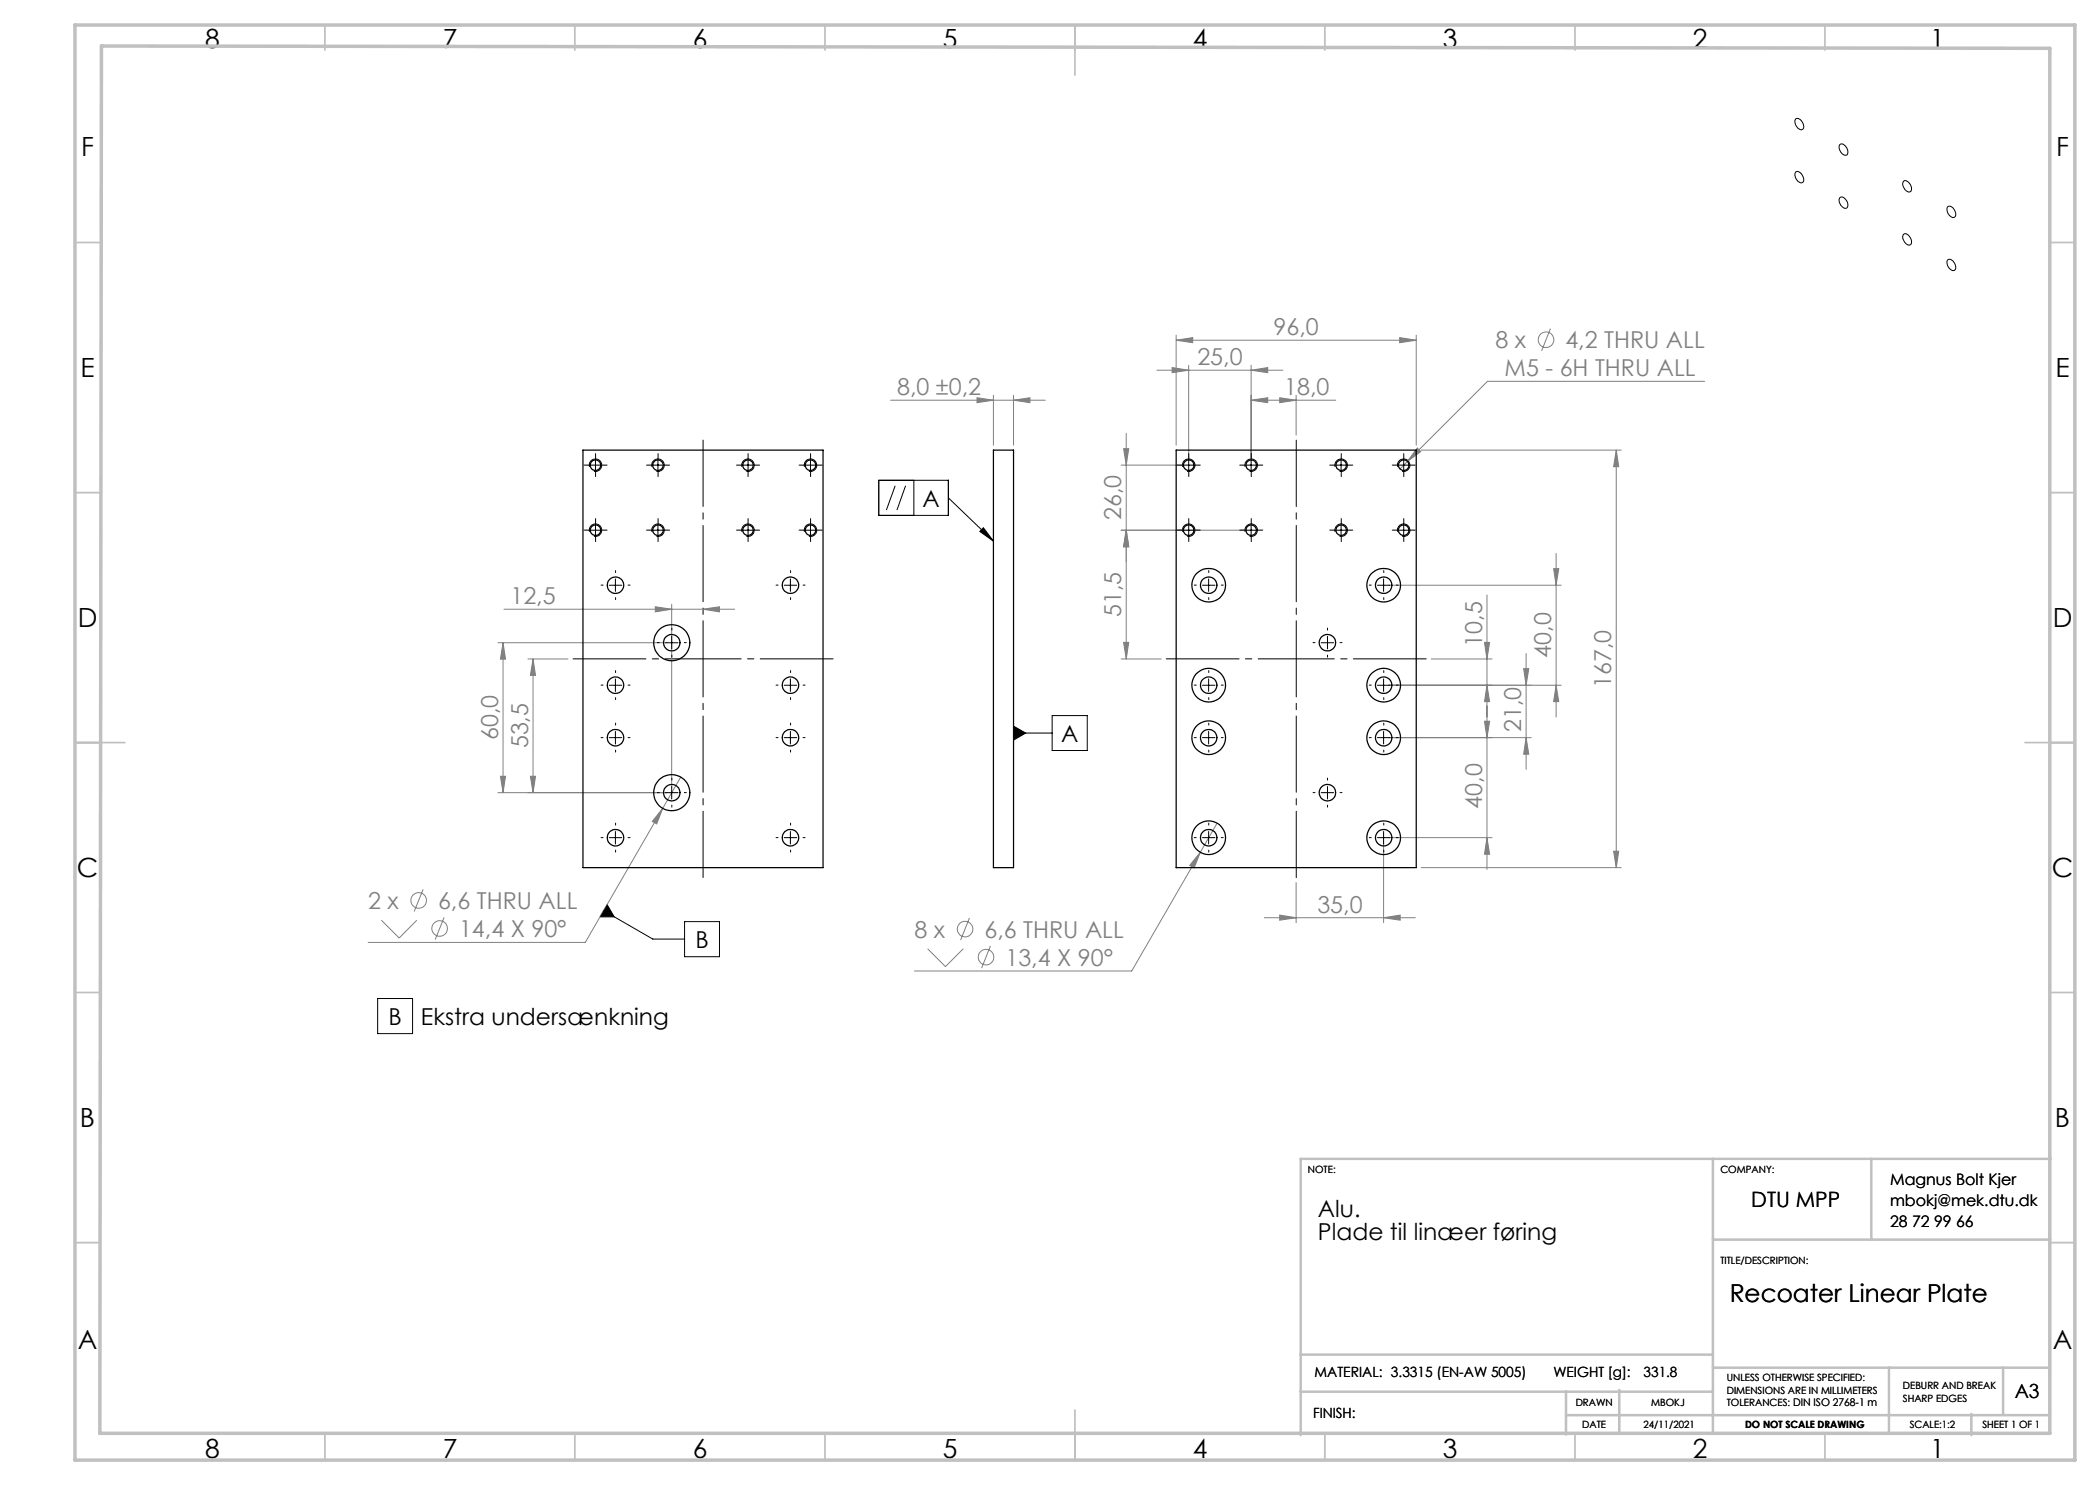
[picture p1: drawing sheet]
<svg xmlns="http://www.w3.org/2000/svg" width="420mm" height="297mm" viewBox="0 0 420 297" stroke-linecap="round" stroke-linejoin="round" font-family="sans-serif">
<g fill="none" stroke="#808080" stroke-width=".2">
<path d="M195.4 79.5l3.3 .5-3.3 .5zM198.7 79.1v9.9M202.7 79.1v9.9M231.4 74h25.2M234.4 73.5l3.3 .5-3.3 .5zM235.2 68l3.3-.5v1zM235.2 67v22M235.2 68h48M237.7 73.1v18.9M250.2 74l3.3-.5v1zM250.2 73.1v18.9M255.9 79.5l3.3 .5-3.3 .5z"/>
<path d="M259.2 79.1v7.9M279.9 67.5l3.3 .5-3.3 .5zM283.2 67v22M310.1 65.7l-1.8 4.5M340.9 76.3h-43.4l-16 16M178.1 80h31M202.7 80l3.3-.5v1zM224.2 93h12.5M224.7 89.7h1l-.5 3.3zM225.2 86.7v45.1M250.2 80l3.3-.5v1zM250.2 80h17"/>
<path d="M281.5 92.3l-1.5 1.5M283.5 89.6l.7 .7-2.7 2zM284.2 90h40M323.3 90l.4 3.3h-1zM323.3 90v83.5M225.2 106l.5 3.4h-1zM249.2 106h-25M277.7 117h34.5M297.4 119v54.9M310.7 113.7h1l-.5 3.3zM311.2 110.7v32.7M99.6 128.5h33.7"/>
<path d="M100.6 128.5v30M100.6 128.5l.5 3.3h-1zM100.8 121.8h46.1M105.6 131.8h8M106.6 131.8v26.7M106.6 131.8l.5 3.3h-1zM131.1 121.4l3.2 .4-3.2 .6zM134.3 120.9v36.6M140.6 121.8l3.3-.4v1zM224.2 131.8h8M224.7 128.5h1l-.5 3.3zM286.2 131.8h12.2"/>
<path d="M296.9 128.5h1l-.5 3.3zM297.4 137.1l.5 3.2h-1zM304.7 133.7h1.1l-.6 3.4zM305.2 130.7v23.2M311.2 137.1l.5 3.2h-1zM312.2 137.1h-34.5M99.6 158.5h33.7M100.1 155.3h1l-.5 3.2zM106.1 155.3h1l-.5 3.2zM136.1 155.4l-3.6 6.3M277.7 147.5h28.5M296.9 144.2h1l-.5 3.3z"/>
<path d="M305.2 147.5l.6 3.3h-1.1zM84.6 177.9l-1.8 4.4M132.5 161.7l-1.2 3.1-.8-.5zM132.5 161.7l-15.4 26.8h-43.5M240.1 170.5l-1.3 3.1-.9-.5zM240.1 170.5l-13.8 23.7h-43.4M243.4 164.6l-3.3 5.9M259.2 176.5v8M276.7 168.6v15.9M277.7 167.5h20.7M284.2 173.5h40M297.4 167.5l.5 3.3h-1z"/>
<path d="M322.7 170.2h1l-.4 3.3zM76.3 184l3.5 3.6 3.6-3.6M88.8 183.5l-1.8 4.4M185.5 189.8l3.6 3.5 3.6-3.5M193.9 183.6l-1.8 4.4M198.1 189.2l-1.8 4.4M252.9 183.5h30.2M255.9 183l3.3 .5-3.3 .5zM276.7 183.5l3.3-.5v1z"/>
<circle cx="309.2" cy="67.9" r="1.56"/>
<circle cx="83.7" cy="180.1" r="1.55"/>
<circle cx="87.9" cy="185.7" r="1.55"/>
<circle cx="193" cy="185.8" r="1.56"/>
<circle cx="197.2" cy="191.4" r="1.56"/>
</g>
<g fill="none" stroke="#000" stroke-width=".2">
<path d="M359.1 34.4a1.22 1.22 0 0 1 1.6 1.2 .67 .67 0 0 1-.3 .9 .67 .67 0 0 1-.9-.3l-.5-1.1zM359.1 23.8a1.22 1.22 0 0 1 1.6 1.1 .67 .67 0 0 1-.3 1 .67 .67 0 0 1-.9-.3l-.5-1.1zM367.9 39.6l.1-.1a1.26 1.26 0 0 1 1.6 1.5 .62 .62 0 0 1-.5 .7 .62 .62 0 0 1-.7-.4l-.5-.8zM367.9 29l.1-.1a1.13 1.13 0 0 1 1.5 1l.1 .3a.65 .65 0 0 1-.4 .9 .65 .65 0 0 1-.8-.4l-.5-.8zM380.7 36.3a1.15 1.15 0 0 1 1.5 .9l.1 .3a.65 .65 0 0 1-.3 .9 .65 .65 0 0 1-.9-.4l-.6-1.1zM380.7 46.9l.1-.1a1.42 1.42 0 0 1 1.5 1.6 .62 .62 0 0 1-.5 .6 .62 .62 0 0 1-.7-.4l-.6-1zM389.6 51.9a1.46 1.46 0 0 1 1.5 1.9 .72 .72 0 0 1-.7 .3 .72 .72 0 0 1-.6-.5l-.4-1v-.4zM389.6 41.3a1.46 1.46 0 0 1 1.5 1.8 .72 .72 0 0 1-.7 .4 .72 .72 0 0 1-.6-.5l-.4-1v-.3zM117.9 93h2.4M117.9 93.4a1.25 1.25 0 0 1 1.1-1.6 1.25 1.25 0 0 1 1.3 1.4 1.25 1.25 0 0 1-1.5 1.1M119.1 91.8v2.5M130.4 93h2.5"/>
<path d="M130.4 93.4a1.26 1.26 0 0 1 1.1-1.6 1.26 1.26 0 0 1 1.4 1.4 1.26 1.26 0 0 1-1.6 1.1M131.6 91.8v2.5M148.3 93h2.5M148.4 93.4a1.26 1.26 0 0 1 1.1-1.6 1.26 1.26 0 0 1 1.3 1.4 1.26 1.26 0 0 1-1.5 1.1M149.6 91.8v2.5M160.8 93h2.5M160.9 93.4a1.25 1.25 0 0 1 1.1-1.6 1.25 1.25 0 0 1 1.3 1.4 1.25 1.25 0 0 1-1.5 1.1M162.1 91.8v2.5M175.8 96.1h13.9v7h-13.9zM179 97.2l-1.7 4.8M181.1 97.2l-1.7 4.8M182.8 96.1v7"/>
<path d="M189.7 99.6l9 8.6M236.5 93h2.5M236.5 93.4a1.25 1.25 0 0 1 1.1-1.6 1.25 1.25 0 0 1 1.4 1.4 1.25 1.25 0 0 1-1.6 1.1M237.7 91.8v2.5M249 93h2.5M249 93.4a1.26 1.26 0 0 1 1.1-1.6 1.26 1.26 0 0 1 1.4 1.4 1.26 1.26 0 0 1-1.6 1.1M250.2 91.8v2.5M267 93h2.5M267 93.4a1.26 1.26 0 0 1 1.1-1.6 1.26 1.26 0 0 1 1.4 1.4 1.26 1.26 0 0 1-1.6 1.1M268.2 91.8v2.5M279.5 93h2.5M279.5 93.4a1.25 1.25 0 0 1 1.1-1.6 1.25 1.25 0 0 1 1.4 1.4 1.25 1.25 0 0 1-1.6 1.1"/>
<path d="M280.7 91.8v2.5M117.9 106h2.4M117.9 106.4a1.25 1.25 0 0 1 1.1-1.6 1.25 1.25 0 0 1 1.3 1.3 1.25 1.25 0 0 1-1.5 1.1M119.1 104.8v2.5M121.8 117h2.6M123.1 115.8v2.5M130.4 106h2.5M130.4 106.4a1.26 1.26 0 0 1 1.1-1.6 1.26 1.26 0 0 1 1.4 1.3 1.26 1.26 0 0 1-1.6 1.1M131.6 104.8v2.5M148.3 106h2.5M148.4 106.4a1.26 1.26 0 0 1 1.1-1.6 1.26 1.26 0 0 1 1.3 1.3 1.26 1.26 0 0 1-1.5 1.1M149.6 104.8v2.5"/>
<path d="M156.8 117h2.5M158.1 115.8v2.5M160.8 106h2.5M160.9 106.4a1.25 1.25 0 0 1 1.1-1.6 1.25 1.25 0 0 1 1.3 1.3 1.25 1.25 0 0 1-1.5 1.1M162.1 104.8v2.5M196.7 105.5l2 2.7-2.7-1.9zM236.5 106h2.5M236.5 106.4a1.25 1.25 0 0 1 1.1-1.6 1.25 1.25 0 0 1 1.4 1.3 1.25 1.25 0 0 1-1.6 1.1M237.7 104.8v2.5M240.5 117h2.5M241.7 115.8v2.5M249 106h2.5"/>
<path d="M249 106.4a1.26 1.26 0 0 1 1.1-1.6 1.26 1.26 0 0 1 1.4 1.3 1.26 1.26 0 0 1-1.6 1.1M250.2 104.8v2.5M267 106h2.5M267 106.4a1.26 1.26 0 0 1 1.1-1.6 1.26 1.26 0 0 1 1.4 1.3 1.26 1.26 0 0 1-1.6 1.1M268.2 104.8v2.5M275.5 117h2.5M276.7 115.8v2.5M279.5 106h2.5M279.5 106.4a1.25 1.25 0 0 1 1.1-1.6 1.25 1.25 0 0 1 1.4 1.3 1.25 1.25 0 0 1-1.6 1.1M280.7 104.8v2.5M121.8 137.1h2.6M123.1 135.8v2.5"/>
<path d="M133.1 128.5h2.5M134.3 127.3v2.5M156.8 137.1h2.5M158.1 135.8v2.5M240.5 137.1h2.5M241.7 135.8v2.5M264.2 128.5h2.5M265.5 127.3v2.5M275.5 137.1h2.5M276.7 135.8v2.5M121.8 147.5h2.6M123.1 146.3v2.5"/>
<path d="M133.1 158.5h2.5M134.3 157.3v2.5M156.8 147.5h2.5M158.1 146.3v2.5M202.7 145.2l2.4 1.4-2.4 1.4zM202.7 146.6h7.7M210.4 143.1h7.1v7h-7.1zM240.5 147.5h2.5M241.7 146.3v2.5M264.2 158.5h2.5M265.5 157.3v2.5M275.5 147.5h2.5"/>
<path d="M276.7 146.3v2.5M121.8 167.5h2.6M123.1 166.3v2.5M156.8 167.5h2.5M158.1 166.3v2.5M240.5 167.5h2.5M241.7 166.3v2.5M275.5 167.5h2.5M276.7 166.3v2.5M75.5 199.7h7v7h-7zM120.7 182.1l9.9 5.7h6.3M121.4 180.9l1.4 2.5h-2.8z"/>
<path d="M136.9 184.3h7v7h-7z"/>
</g>
<path d="M140.6 88v87.5M259.3 175.5v-87.5" fill="none" stroke="#000" stroke-width=".2" stroke-dasharray="15.2 1.3 1.3 1.3" stroke-dashoffset="2"/>
<path d="M166.6 131.8h-52M233.3 131.8h52" fill="none" stroke="#000" stroke-width=".2" stroke-dasharray="15.2 1.3 1.3 1.3" stroke-dashoffset=".7"/>
<g fill="none" stroke="#c0c0c0" stroke-width=".35">
<path d="M65 5v5M115 5v5M165 5v5M215 5v10M265 5v5M315 5v5M365 5v5M15 48.5h5M410 48.5h5M15 98.5h5M410 98.5h5M15 148.5h10"/>
<path d="M405 148.5h10M15 198.5h5M410 198.5h5M15 248.5h5M410 248.5h5M65 287v5M115 287v5M165 287v5M215 282v10M265 287v5M315 287v5M365 287v5"/>
</g>
<g fill="none" stroke="#c0c0c0" stroke-width=".5">
<path d="M342.6 231.8v54.8M374.3 231.8v16.1M410.2 231.8h-150.1v55.2M342.6 247.9h67.5M260.1 278.3h82.5M260.1 270.9h82.5M313.2 278.3v8.6M323.8 278v8.7M342.6 273.5h67.4M377.8 273.5v13.2M400.6 273.5v9.3M313.2 283h96.8"/>
<path d="M394.3 282.8v4.2"/>
</g>
<path d="M15 5h400v287h-400zM20.3 9.2l389.7 .5v277h-390z" fill="none" stroke="#c0c0c0" stroke-width=".7"/>
<g fill="none" stroke="#000" stroke-width=".2" stroke-dasharray="15.2 1.3 1.3 1.3">
<path d="M117.9 93h-1.1M119.1 91.8v-1.1M119.1 94.3v1M120.4 93h1M130.4 93h-1.1M131.6 91.8v-1.1M131.6 94.3v1M132.9 93h1M148.4 93h-1.1M149.6 91.8v-1.1M149.6 94.3v1M150.9 93h1"/>
<path d="M160.9 93h-1.1M162.1 91.8v-1.1M162.1 94.3v1M163.4 93h1M236.5 93h-1M237.8 91.8v-1.1M237.8 94.3v1M239 93h1.1M249 93h-1M250.3 91.8v-1.1M250.3 94.3v1M251.5 93h1.1"/>
<path d="M267 93h-1M268.3 91.8v-1.1M268.3 94.3v1M269.5 93h1.1M279.5 93h-1M280.8 91.8v-1.1M280.8 94.3v1M282 93h1.1M117.9 106h-1.1M119.1 104.8v-1.1M119.1 107.3v1M120.4 106h1"/>
<path d="M120.6 117h-.4M123.1 114.5v-.4M123.1 119.5v.4M125.6 117h.4M130.4 106h-1.1M131.6 104.8v-1.1M131.6 107.3v1M132.9 106h1M148.4 106h-1.1M149.6 104.8v-1.1M149.6 107.3v1M150.9 106h1"/>
<path d="M155.6 117h-.4M158.1 114.5v-.4M158.1 119.5v.4M160.6 117h.4M160.9 106h-1.1M162.1 104.8v-1.1M162.1 107.3v1M163.4 106h1M236.5 106h-1M237.8 104.8v-1.1M237.8 107.3v1M239 106h1.1"/>
<path d="M239.3 117h-.4M241.8 114.5v-.4M241.8 119.5v.4M244.3 117h.4M249 106h-1M250.3 104.8v-1.1M250.3 107.3v1M251.5 106h1.1M267 106h-1M268.3 104.8v-1.1M268.3 107.3v1M269.5 106h1.1"/>
<path d="M274.3 117h-.4M276.8 114.5v-.4M276.8 119.5v.4M279.3 117h.4M279.5 106h-1M280.8 104.8v-1.1M280.8 107.3v1M282 106h1.1M120.6 137h-.4M123.1 134.5v-.4M123.1 139.5v.4M125.6 137h.4"/>
<path d="M131.9 128.5h-.4M134.4 126v-.4M134.4 131v.4M136.9 128.5h.4M155.6 137h-.4M158.1 134.5v-.4M158.1 139.5v.4M160.6 137h.4M239.3 137h-.4M241.8 134.5v-.4M241.8 139.5v.4M244.3 137h.4"/>
<path d="M263 128.5h-.4M265.5 126v-.4M265.5 131v.4M268 128.5h.4M274.3 137h-.4M276.8 134.5v-.4M276.8 139.5v.4M279.3 137h.4M120.6 147.5h-.4M123.1 145v-.4M123.1 150v.4M125.6 147.5h.4"/>
<path d="M131.9 158.5h-.4M134.4 156v-.4M136.9 158.5h.4M155.6 147.5h-.4M158.1 145v-.4M158.1 150v.4M160.6 147.5h.4M239.3 147.5h-.4M241.8 145v-.4M241.8 150v.4M244.3 147.5h.4M263 158.5h-.4"/>
<path d="M265.5 156v-.4M268 158.5h.4M274.3 147.5h-.4M276.8 145v-.4M276.8 150v.4M279.3 147.5h.4M120.6 167.5h-.4M123.1 165v-.4M123.1 170v.4M125.6 167.5h.4M134.4 161v.4M155.6 167.5h-.4"/>
<path d="M158.1 165v-.4M158.1 170v.4M160.6 167.5h.4M239.3 167.5h-.4M241.8 165v-.4M241.8 170v.4M244.3 167.5h.4M265.5 161v.4M274.3 167.5h-.4M276.8 165v-.4M276.8 170v.4M279.3 167.5h.4"/>
</g>
<path d="M196.7 105.5l2 2.7-2.7-1.9zM202.7 145.2l2.4 1.4-2.4 1.4z" fill="#000"/>
<g fill="#808080">
<path d="M235.2 68l3.3-.5v1zM279.9 67.5l3.3 .5-3.3 .5zM283.5 89.6l-2 2.7 2.7-2zM240.1 170.5l-2.2 2.6 .9 .5zM234.4 73.5l3.3 .5-3.3 .5zM250.2 74l3.3-.5v1zM250.2 80l3.3-.5v1zM255.9 79.5l3.3 .5-3.3 .5zM255.9 183l3.3 .5-3.3 .5zM276.7 183.5l3.3-.5v1zM195.4 79.5l3.3 .5-3.3 .5zM202.7 80l3.3-.5v1zM132.5 161.7l-2 2.6 .8 .5zM131.1 121.4l3.2 .4-3.2 .6zM140.6 121.8l3.3-.4v1z"/>
<path d="M225.2 106l.5 3.4h-1zM224.7 89.7h1l-.5 3.3zM297.4 167.5l.5 3.3h-1zM296.9 144.2h1l-.5 3.3zM305.2 147.5l.6 3.3h-1.1zM304.7 133.7h1.1l-.6 3.4zM297.4 137.1l.5 3.2h-1zM296.9 128.5h1l-.5 3.3zM106.1 155.3h1l-.5 3.2zM106.6 131.8l.5 3.3h-1z"/>
<path d="M100.1 155.3h1l-.5 3.2zM100.6 128.5l.5 3.3h-1z"/>
<path d="M323.3 90l.4 3.3h-1zM322.7 170.2h1l-.4 3.3zM225.2 106l.5 3.4h-1zM224.7 128.5h1l-.5 3.3zM310.7 113.7h1l-.5 3.3zM311.2 137.1l.5 3.2h-1z"/>
</g>
<path d="M121.4 180.9l1.4 2.5h-2.8z" fill="#000"/>
<g fill="none" stroke="#000" stroke-width=".25">
<path d="M116.6 90h48v83.5h-48zM198.7 90h4v83.5h-4zM235.2 90h48v83.5h-48z"/>
<circle cx="119.1" cy="93" r="1.05"/>
<circle cx="131.6" cy="93" r="1.03"/>
<circle cx="149.6" cy="93" r="1.03"/>
<circle cx="162.1" cy="93" r="1.05"/>
<circle cx="237.7" cy="93" r="1.05"/>
<circle cx="250.2" cy="93.1" r="1.04"/>
<circle cx="268.2" cy="93" r="1.03"/>
<circle cx="280.8" cy="93" r="1.05"/>
<circle cx="119.1" cy="106" r="1.06"/>
<circle cx="123.1" cy="117" r="1.65"/>
<circle cx="131.6" cy="106" r="1.04"/>
<circle cx="149.6" cy="106" r="1.04"/>
<circle cx="158.1" cy="117" r="1.65"/>
<circle cx="162.1" cy="106" r="1.06"/>
<circle cx="237.7" cy="106" r="1.06"/>
<circle cx="241.7" cy="117" r="1.65"/>
<circle cx="241.7" cy="117" r="3.4"/>
<circle cx="250.2" cy="106" r="1.05"/>
<circle cx="268.2" cy="106" r="1.04"/>
<circle cx="276.7" cy="117" r="1.65"/>
<circle cx="276.7" cy="117" r="3.4"/>
<circle cx="280.7" cy="106" r="1.06"/>
<circle cx="123.1" cy="137" r="1.65"/>
<circle cx="134.4" cy="128.5" r="1.65"/>
<circle cx="134.4" cy="128.5" r="3.6"/>
<circle cx="158.1" cy="137" r="1.65"/>
<circle cx="241.7" cy="137" r="1.65"/>
<circle cx="241.7" cy="137" r="3.4"/>
<circle cx="265.5" cy="128.5" r="1.65"/>
<circle cx="276.7" cy="137" r="1.65"/>
<circle cx="276.7" cy="137" r="3.4"/>
<circle cx="123.1" cy="147.5" r="1.65"/>
<circle cx="134.3" cy="158.5" r="3.6"/>
<circle cx="134.4" cy="158.5" r="1.65"/>
<circle cx="158.1" cy="147.5" r="1.65"/>
<circle cx="241.7" cy="147.5" r="1.65"/>
<circle cx="241.8" cy="147.5" r="3.4"/>
<circle cx="265.5" cy="158.5" r="1.65"/>
<circle cx="276.7" cy="147.5" r="1.65"/>
<circle cx="276.8" cy="147.5" r="3.4"/>
<circle cx="123.1" cy="167.5" r="1.65"/>
<circle cx="158.1" cy="167.5" r="1.65"/>
<circle cx="241.7" cy="167.5" r="1.65"/>
<circle cx="241.8" cy="167.5" r="3.4"/>
<circle cx="276.7" cy="167.5" r="1.65"/>
<circle cx="276.8" cy="167.5" r="3.4"/>
</g>
<g font-size="5.3">
<text x="41" y="9.5">8</text>
<text x="88.5" y="9.5">7</text>
<text x="138.5" y="9.5">6</text>
<text x="188.5" y="9.5">5</text>
<text x="238.5" y="9.5">4</text>
<text x="288.5" y="9.5">3</text>
<text x="338.5" y="9.5">2</text>
<text x="386" y="9.5">1</text>
<text x="16.2" y="31.3">F</text>
<text x="411.2" y="31.3">F</text>
<text x="16.1" y="75.5">E</text>
<text x="411.1" y="75.5">E</text>
<text x="15.5" y="125.5">D</text>
<text x="410.5" y="125.5">D</text>
<text x="15.4" y="175.5">C</text>
<text x="410.4" y="175.5">C</text>
<text x="16" y="225.5">B</text>
<text x="411" y="225.5">B</text>
<text x="15.5" y="269.8">A</text>
<text x="410.5" y="269.8">A</text>
<text x="41" y="291.5">8</text>
<text x="88.5" y="291.5">7</text>
<text x="138.5" y="291.5">6</text>
<text x="188.5" y="291.5">5</text>
<text x="238.5" y="291.5">4</text>
<text x="288.5" y="291.5">3</text>
<text x="338.5" y="291.5">2</text>
<text x="386" y="291.5">1</text>
</g>
<text font-size="4.9" x="345.9" y="260.4">Recoater Linear Plate</text>
<g font-size="4.7" fill="#808080">
<text x="254.7" y="67">96,0</text>
<text x="299.1" y="69.6">8 x</text>
<text x="313.1" y="69.6">4,2 THRU ALL</text>
<text x="239.5" y="73">25,0</text>
<text x="300.9" y="75.3">M5 - 6H THRU ALL</text>
<text x="179.4" y="79">8,0 ±0,2</text>
<text x="256.8" y="79">18,0</text>
<text x="224.2" y="104" transform="rotate(-90 224.2 104)">26,0</text>
<text x="102.1" y="120.8">12,5</text>
<text x="224.2" y="123.4" transform="rotate(-90 224.2 123.4)">51,5</text>
<text x="296.4" y="129.3" transform="rotate(-90 296.4 129.3)">10,5</text>
<text x="310.2" y="131.5" transform="rotate(-90 310.2 131.5)">40,0</text>
<text x="322.2" y="137.6" transform="rotate(-90 322.2 137.6)">167,0</text>
<text x="99.6" y="148" transform="rotate(-90 99.6 148)">60,0</text>
<text x="105.6" y="149.7" transform="rotate(-90 105.6 149.7)">53,5</text>
<text x="304.2" y="146.4" transform="rotate(-90 304.2 146.4)">21,0</text>
<text x="296.4" y="161.8" transform="rotate(-90 296.4 161.8)">40,0</text>
<text x="73.6" y="181.8">2 x</text>
<text x="87.6" y="181.8">6,6 THRU ALL</text>
<text x="263.5" y="182.5">35,0</text>
<text x="91.8" y="187.4">14,4 X 90°</text>
<text x="182.9" y="187.5">8 x</text>
<text x="196.9" y="187.5">6,6 THRU ALL</text>
<text x="201.1" y="193.1">13,4 X 90°</text>
</g>
<g font-size="4.7">
<text x="184.5" y="101.3">A</text>
<text x="212.2" y="148.4">A</text>
<text x="139.1" y="189.6">B</text>
<text x="77.7" y="205">B</text>
<text x="84.2" y="205">Ekstra undersænkning</text>
<text x="263.6" y="243.4">Alu.</text>
<text x="263.6" y="247.9">Plade til linæer føring</text>
</g>
<text font-size="4.2" x="350.3" y="241.4">DTU MPP</text>
<text font-size="3.9" x="403" y="279.6">A3</text>
<g font-size="3.2">
<text x="378" y="237">Magnus Bolt Kjer</text>
<text x="378" y="241.1">mbokj@mek.dtu.dk</text>
<text x="378" y="245.3">28 72 99 66</text>
</g>
<g font-size="2.8">
<text x="262.9" y="275.4">MATERIAL: 3.3315 (EN-AW 5005)</text>
<text x="310.7" y="275.4">WEIGHT [g]:</text>
<text x="328.7" y="275.4">331.8</text>
<text x="262.6" y="283.6">FINISH:</text>
</g>
<g font-size="2">
<text x="261.6" y="234.6">NOTE:</text>
<text x="344.1" y="234.6">COMPANY:</text>
<text x="344.1" y="252.7">TITLE/DESCRIPTION:</text>
<text x="315.1" y="281.3">DRAWN</text>
<text x="330.2" y="281.3">MBOKJ</text>
<text x="345.4" y="276.3">UNLESS OTHERWISE SPECIFIED:</text>
<text x="345.4" y="278.8">DIMENSIONS ARE IN MILLIMETERS</text>
<text x="345.4" y="281.3">TOLERANCES: DIN ISO 2768-1 m</text>
<text x="380.6" y="277.8">DEBURR AND BREAK</text>
<text x="380.6" y="280.3">SHARP EDGES</text>
<text x="316.4" y="285.6">DATE</text>
<text x="328.7" y="285.6">24/11/2021</text>
<text x="349" y="285.6">DO NOT SCALE DRAWING</text>
<text x="381.9" y="285.6">SCALE:1:2</text>
<text x="396.5" y="285.6">SHEET 1 OF 1</text>
</g>
</svg>
